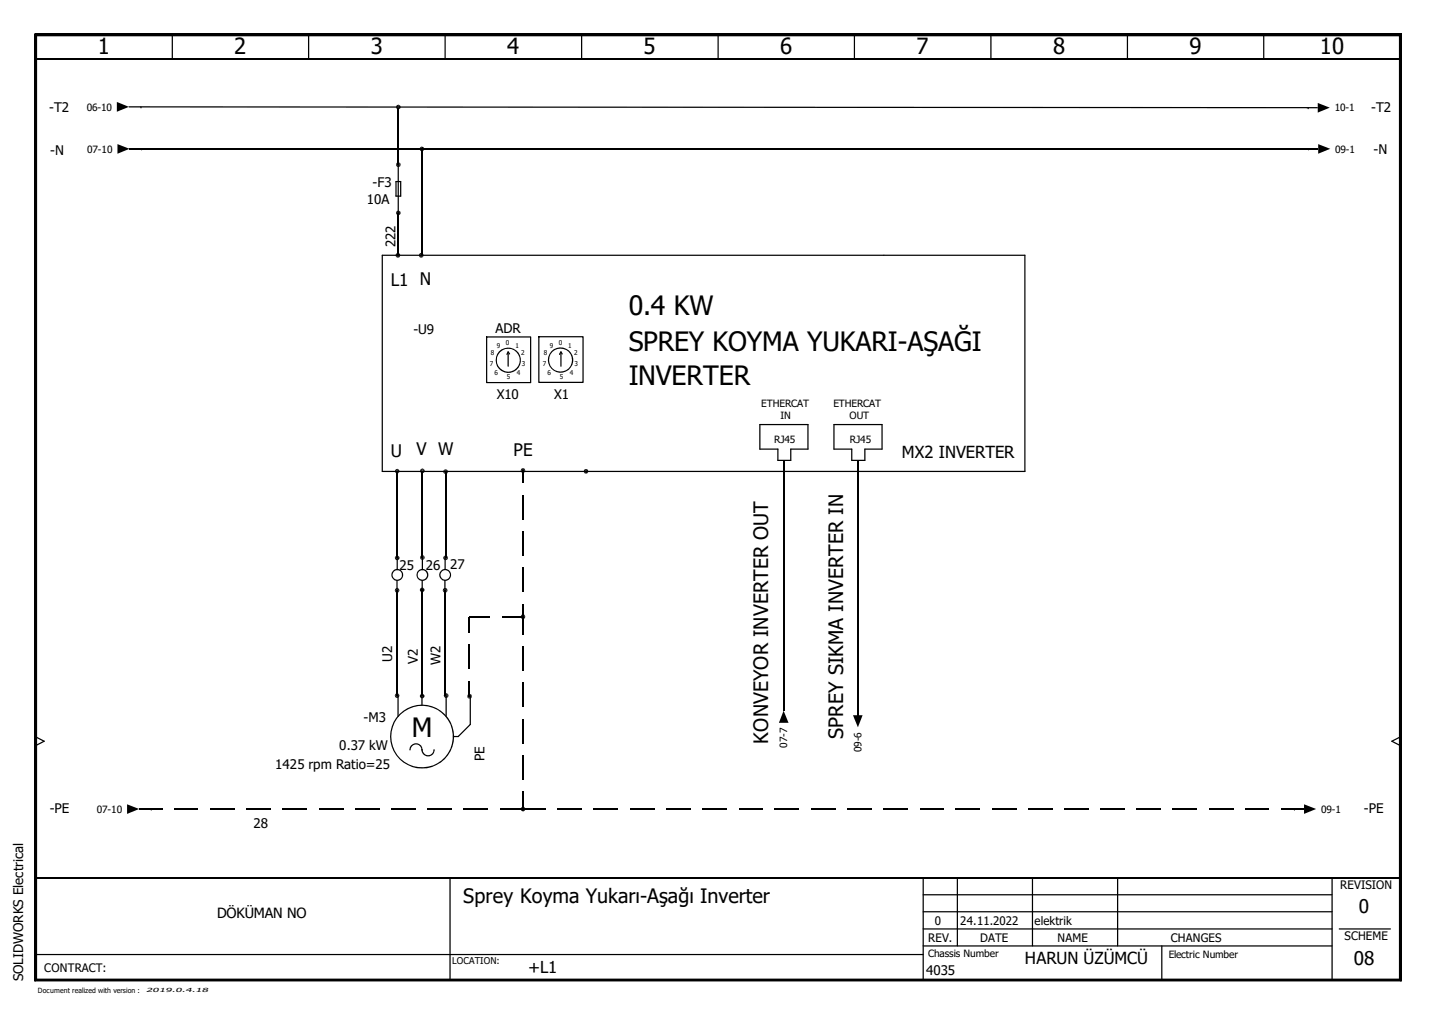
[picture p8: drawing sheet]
<svg xmlns="http://www.w3.org/2000/svg" width="297mm" height="210mm" viewBox="0 0 297 210" stroke-linecap="round" stroke-linejoin="round" font-family="sans-serif">
<path d="M0 0h297v209.9h-297z" fill="none" stroke="#fff" stroke-width=".21"/>
<g fill="none" stroke="#000" stroke-width=".25">
<path d="M35.6 7.2v4.9M63.8 7.2v4.9M92.1 7.2v4.9M120.3 7.2v4.9M148.5 7.2v4.9M176.7 7.2v4.9M205 7.2v4.9M233.2 7.2v4.9M261.4 7.2v4.9M29.2 22.1h.1M29.3 30.8h.1M81.9 37.5h1v3.1h-1z"/>
<path d="M82.4 22.3v30.3M87.2 30.9v21.7M270.6 22.3h.1M270.7 30.8h.1M79.1 52.8h132.9v44.7h-132.9zM100.7 69.7h9.1v9.4h-9.1zM105.1 73.2v2.5M105.4 73.2l-.3-.4-.2 .5M111.5 69.6h9.1v9.5h-9.1zM116 73.2v2.5M116.3 73.2l-.3-.4-.3 .5M82.2 97.5v17.9"/>
<path d="M87.4 97.4v17.9M92.2 97.5v17.9M108.2 97.3v2.6M157.2 87.8h9.9v5.1h-3.5v2.3h-2.7v-2.3h-3.7zM172.5 87.8h10v5.1h-3.6v2.3h-2.7v-2.3h-3.7zM177.5 95.3v52.6M82.2 115.5v2.3M87.4 115.5v2.3M92.1 115.4v2.4M108.2 102.4v5M108.2 109.9v5M108.2 117.4v5"/>
<path d="M82.1 120.1v1.7M82.1 122.1v21.7M87.3 120.1v1.7M87.3 122v21.9M92 120.1v1.7M92.1 122.1v21.7M97.1 133.3v5M101.4 127.6h-4.3v3.2M103.9 127.6h4.3M108.2 124.9v6.3M108.2 133.7v5M7.4 152.4l1.7 .9-1.7 .9"/>
<path d="M82.3 143.8v4.4M87.3 143.8v2M92.3 143.8v4.4M97.1 140.8v3.2M97.3 143.8v6l-2.5 2.5h-1M108.2 141.2v5M108.2 148.7v5M108.2 156.2v5M162.1 144.5h.1M177.5 145.9h.1M289.6 152.4l-1.7 .9 1.7 .9M31.3 167.3h.1"/>
<path d="M108.2 163.7v3.6M267.8 167.3h.1M7.4 197.4h183.6M93.1 181.5v21.2M191 195.6h84.5M191 181.5v21.2M191 192.1h84.5M191 188.6h84.5M191 185h84.5M198 181.5v14.1M213.6 181.5v14.1M231.2 181.5v14.1"/>
<path d="M240.3 195.6v7.1M275.5 181.5v21.2M277 192.1h10.6"/>
</g>
<path d="M7.2 7.2h282.6M82.4 22.2h190.2M7.2 202.7h282.6" fill="none" stroke="#000" stroke-width=".38"/>
<g fill="#000">
<path d="M7.2 7l.4 .4zM289.8 7l-.3 .4zM24.2 21.1l2.5 1-2.5 1zM24.3 29.8l2.5 1-2.5 1zM81.9 22.1l.5 .1-.4 .3zM81.9 34l.5 .1-.4 .3zM82 21.8l.4 .3h-.5zM82 22.5l.4-.3v.4zM82 33.7l.4 .3h-.5zM82.4 34.1v.4l-.4-.1zM82 21.8l.4-.2v.5zM82.4 22.2l.4 .3-.4 .1z"/>
<path d="M82 33.7l.4-.1v.4zM82.4 34.1l.4 .3-.4 .1zM82.4 21.6l.4 .2-.4 .3zM82.4 22.2l.5-.1-.1 .4zM82.4 33.6l.4 .1-.4 .3zM82.4 34.1l.5-.1-.1 .4zM82.4 22.1l.4-.3 .1 .3zM82.4 34l.4-.3 .1 .3zM86.8 30.8h.4l-.3 .4zM86.9 30.4l.3 .4h-.4zM87.2 30.8v.5l-.3-.1zM86.9 30.4l.3-.1v.5z"/>
<path d="M87.2 30.9l.4 .3-.4 .1zM87.2 30.3l.4 .1-.3 .4zM87.3 30.8h.5l-.2 .4zM87.6 30.4l.2 .4h-.5zM272.6 21.3l2.5 1-2.5 1zM272.7 29.8l2.5 1-2.5 1zM81.8 52.8h.5l-.3 .4zM81.9 44l.5 .1-.4 .3zM82 52.5l.3 .3h-.5zM82.3 52.8v.5l-.3-.1zM82 43.7l.4 .3h-.5zM82 44.4l.4-.3v.4z"/>
<path d="M82 52.5l.3-.2v.4zM82.3 52.8l.4 .4-.4 .1zM82 43.7l.4-.2v.5zM82.4 44.1l.4 .3-.4 .1zM82.3 52.3l.4 .2-.4 .2zM82.3 52.8h.5l-.1 .4zM82.4 43.5l.4 .2-.4 .3zM82.4 44.1l.5-.1-.1 .4zM82.3 52.7l.4-.2 .1 .3zM82.4 44l.4-.3 .1 .3zM86.7 52.8h.4l-.3 .4zM86.8 52.5l.3 .3h-.4z"/>
<path d="M87.1 52.8v.5l-.3-.1zM86.8 52.5l.3-.2v.4zM87.1 52.8l.4 .4-.4 .1zM87.1 52.3l.4 .2-.3 .2zM87.2 52.8h.4l-.1 .4zM87.2 52.7l.3-.2 .1 .3zM81.7 97.5h.4l-.3 .3zM81.8 97.1l.3 .4h-.4zM82.1 97.5l.1 .5-.4-.2zM81.8 97.1l.4-.2v.5zM82.2 97.5l.3 .3-.3 .2zM82.2 96.9l.3 .2-.3 .3z"/>
<path d="M82.2 97.5h.5l-.2 .3zM82.2 97.4l.3-.3 .2 .4zM86.9 97.4h.4l-.3 .3zM87 97l.3 .4h-.4zM87.3 97.4l.1 .5-.4-.2zM87 97l.4-.1v.4zM87.4 97.4l.3 .3-.3 .2zM87.4 96.9l.3 .1-.3 .3zM87.4 97.4h.5l-.2 .3zM87.4 97.3l.3-.3 .2 .4zM91.6 97.5l.5 .1-.3 .3zM91.8 97.2l.3 .3h-.5z"/>
<path d="M92.1 97.6l.1 .4-.4-.1zM91.8 97.2l.4-.2v.5zM92.2 97.6l.3 .3-.3 .1zM92.2 97l.3 .2-.3 .3zM92.2 97.5h.5l-.2 .4zM92.2 97.5l.3-.3 .2 .3zM107.7 97.3h.5l-.4 .4zM107.8 96.9l.4 .4h-.5zM108.2 97.3v.5l-.4-.1zM107.8 96.9l.4-.1v.4zM108.2 97.4l.3 .3-.3 .1zM108.2 96.8l.3 .1-.3 .4z"/>
<path d="M108.2 97.3h.5l-.2 .4zM108.5 96.9l.2 .4h-.5zM120.7 97.5h.5l-.3 .3zM120.9 97.1l.3 .4h-.5zM121.2 97.5v.5l-.3-.2zM120.9 97.1l.3-.1v.5zM121.2 97.5l.4 .3-.4 .2zM121.2 97l.4 .1-.4 .4zM121.2 97.5h.5l-.1 .3zM121.2 97.5l.4-.4 .1 .4zM81.7 115.4h.4l-.3 .3zM81.8 115l.3 .4h-.4z"/>
<path d="M82.1 115.4l.1 .5-.4-.2zM81.8 115l.4-.1-.1 .5zM82.2 115.4l.3 .3-.3 .2zM82.2 114.9l.3 .1-.3 .4zM82.2 115.4h.5l-.2 .3zM82.5 115l.2 .4h-.5zM86.9 115.3l.4 .1-.3 .3zM87 114.9l.3 .4h-.4zM87.3 115.4l.1 .4-.4-.1zM87 114.9l.4-.1v.4zM87.4 115.4l.3 .3-.3 .1zM87.4 114.8l.3 .1-.3 .4z"/>
<path d="M87.4 115.3h.5l-.2 .4zM87.7 114.9l.2 .4h-.5zM91.6 115.4h.5l-.3 .3zM91.8 115l.3 .4h-.5zM92.1 115.4l.1 .5-.4-.2zM91.8 115l.4-.1v.4zM92.2 115.4l.3 .3-.3 .2zM92.2 114.9l.3 .1-.3 .3zM92.2 115.4h.5l-.2 .3zM92.2 115.3l.3-.3 .2 .4zM81.7 122.1h.4l-.3 .3zM81.8 121.8l.3 .2-.4 .1z"/>
<path d="M81.8 122.4l.3-.3v.5zM81.8 121.8l.3-.2v.4zM82.1 122.1l.4 .3-.4 .2zM82.1 121.6l.4 .2-.3 .2zM82.2 122.1h.4l-.1 .3zM82.2 122l.3-.2 .1 .3zM86.8 122h.5l-.3 .3zM87 121.6l.3 .4h-.5zM87.3 122v.5l-.3-.2zM87 121.6l.3-.1v.4zM87.3 122l.4 .3-.4 .2zM87.3 121.5l.4 .1-.3 .4z"/>
<path d="M87.4 122h.4l-.1 .3zM87.7 121.6l.1 .4h-.4zM91.6 122.1h.4l-.3 .3zM91.7 121.7l.3 .4h-.4zM92 122.1l.1 .5-.4-.2zM91.7 121.7l.4-.1v.4zM92.1 122.1l.4 .3-.4 .2zM92.1 121.6l.4 .1-.4 .3zM92.1 122.1h.5l-.1 .3zM92.1 122l.4-.3 .1 .4zM107.7 127.6h.5l-.4 .3zM107.8 127.2l.4 .4h-.5z"/>
<path d="M108.2 127.6v.4l-.4-.1zM107.8 127.2l.4-.2v.5zM108.2 127.6l.3 .3-.3 .1zM108.2 127l.3 .2-.3 .3zM108.2 127.6h.5l-.2 .3zM108.5 127.2l.2 .4h-.5zM81.7 143.8l.4 .1-.3 .3zM81.8 143.5l.3 .3h-.4zM81.8 144.2l.3-.3v.5zM81.8 143.5l.3-.2v.5zM82.1 143.9l.4 .3-.4 .2zM82.1 143.3l.4 .2-.3 .3z"/>
<path d="M82.2 143.9l.4-.1-.1 .4zM82.2 143.8l.3-.3 .1 .3zM86.8 143.9l.5 .1-.3 .3zM87 143.6l.3 .3h-.5zM87.3 144v.4l-.3-.1zM87 143.6l.3-.1v.4zM87.3 144l.4 .3-.4 .1zM87.3 143.5l.4 .1-.3 .3zM87.4 143.9h.4l-.1 .4zM87.7 143.6l.1 .3h-.4zM91.8 143.8l.4 .1-.3 .3zM91.9 143.5l.3 .3h-.4z"/>
<path d="M92.2 143.9l.1 .5-.4-.2zM91.9 143.5l.4-.2v.5zM92.3 143.9l.4 .3-.4 .2zM92.3 143.3l.4 .2-.4 .3zM92.3 143.8h.5l-.1 .4zM92.3 143.8l.4-.3 .1 .3zM96.6 144h.5l-.3 .4zM96.8 143.6l.3 .4h-.5zM97.1 144v.5l-.3-.1zM96.8 143.6l.3-.1v.5zM97.1 144.1l.4 .3-.4 .1zM97.1 143.5l.4 .1-.3 .4z"/>
<path d="M97.2 144h.4l-.1 .4zM97.2 144l.3-.4 .1 .4zM162.1 147l1 2.5h-2zM176.4 147.9h2l-.9 2.5zM26.3 166.3l2.5 1-2.5 1zM107.7 167.3h.5l-.4 .4zM107.8 167l.4 .3h-.5zM108.2 167.3v.5l-.4-.1zM107.8 167l.4-.2v.5zM108.2 167.4l.3 .3-.3 .1zM108.2 166.8l.3 .2-.3 .3zM108.2 167.3h.5l-.2 .4z"/>
<path d="M108.5 167l.2 .3h-.5zM269.7 166.3l2.5 1-2.5 1zM7.6 202.5l-.4 .4zM289.5 202.5l.3 .4z"/>
<path d="M103.2 72.7a2.63 2.63 0 0 1 4.2 .3 2.63 2.63 0 0 1-1.5 4 2.63 2.63 0 0 1-3.4-2.5h.3a2.37 2.37 0 0 0 3.2 2.2 2.37 2.37 0 0 0 .9-3.8 2.37 2.37 0 0 0-3.8 .4l-.3 .6v.6h-.3l.3-1.3z" fill-rule="evenodd"/>
<path d="M114 72.6a2.64 2.64 0 0 1 4.2 .5 2.64 2.64 0 0 1-1.5 3.9 2.64 2.64 0 0 1-3.4-2.5h.3a2.37 2.37 0 0 0 3.3 2.1 2.37 2.37 0 0 0 .6-4 2.37 2.37 0 0 0-3.8 1.2l-.1 .7h-.3l.1-.7z" fill-rule="evenodd"/>
<path d="M81.3 118.1a1.24 1.24 0 0 1 1.9 .2 1.24 1.24 0 0 1-.7 1.8 1.24 1.24 0 0 1-1.6-1.2h.3a.99 .99 0 0 0 1.3 1 .99 .99 0 0 0 .4-1.6 .99 .99 0 0 0-1.6 .2l-.1 .4h-.3z" fill-rule="evenodd"/>
<path d="M86.4 118.1a1.24 1.24 0 0 1 2 .1 1.24 1.24 0 0 1-.6 1.9 1.24 1.24 0 0 1-1.7-1.2h.3a.99 .99 0 0 0 1.4 .8 .99 .99 0 0 0 .2-1.6 .99 .99 0 0 0-1.6 .4v.4h-.3z" fill-rule="evenodd"/>
<path d="M91.2 118.1a1.24 1.24 0 0 1 1.9 .2 1.24 1.24 0 0 1-.7 1.8 1.24 1.24 0 0 1-1.6-1.2h.3a.98 .98 0 0 0 1.3 1 .98 .98 0 0 0 .4-1.6 .98 .98 0 0 0-1.6 .2l-.1 .4h-.3z" fill-rule="evenodd"/>
<path d="M82.6 147.7a6.6 6.6 0 0 1 10.4 1.4 6.6 6.6 0 0 1-4 9.6 6.6 6.6 0 0 1-8.3-6.4h.2a6.4 6.4 0 0 0 9.3 5.7 6.4 6.4 0 0 0 .9-10.8 6.4 6.4 0 0 0-10.1 4.1l-.1 1h-.2a6.7 6.7 0 0 1 1.9-4.6z" fill-rule="evenodd"/>
<path d="M84.7 155h.2v.2h-.2z" fill-rule="evenodd"/>
<path d="M87.2 155.1h.2a1.12 1.12 0 0 0 1.1 1.1 1.12 1.12 0 0 0 1.2-1.1h.2a1.38 1.38 0 0 1-1.4 1.3 1.38 1.38 0 0 1-1.3-1.3z" fill-rule="evenodd"/>
<path d="M85 154.2a1.36 1.36 0 0 1 1.5-.4 1.36 1.36 0 0 1 .9 1.3h-.2a1.12 1.12 0 0 0-1.2-1.2 1.12 1.12 0 0 0-1.1 1.2h-.2v-.5z" fill-rule="evenodd"/>
<path d="M87.2 155h.2v.2h-.2z" fill-rule="evenodd"/>
<path d="M87.2 155h.2v.2h-.2z" fill-rule="evenodd"/>
<circle cx="89.8" cy="155.1" r=".12"/>
</g>
<g fill="none" stroke="#000" stroke-width=".21">
<path d="M7.2 7l.4 .4zM7.2 7h282.6zM7.2 7v195.9zM7.2 7h282.6v195.9h-282.6zM7.6 7.4h281.9zM7.6 7.4v195.1zM7.6 7.4h281.9v195.1h-281.9zM289.5 7.4v195.1zM289.8 7l-.3 .4zM289.8 7v195.9zM26.8 30.8h245.9M162.1 95.3v51.7"/>
<path d="M28.8 167.3h4.8M36.1 167.3h4.9M43.5 167.3h5M51 167.3h5M58.5 167.3h5M66 167.3h5M73.4 167.3h5M80.9 167.3h5M88.4 167.3h5M95.9 167.3h5M103.4 167.3h9.5M115.4 167.3h5"/>
<path d="M122.8 167.3h5M130.3 167.3h5M137.8 167.3h5M145.3 167.3h5M152.8 167.3h5M160.3 167.3h5M167.8 167.3h5M175.3 167.3h5M182.7 167.3h5M190.2 167.3h5M197.7 167.3h5M205.2 167.3h5"/>
<path d="M212.7 167.3h5M220.2 167.3h5M227.6 167.3h5M235.1 167.3h5M242.6 167.3h5M250.1 167.3h5M257.6 167.3h4.9M265 167.3h4.7M7.2 202.9h282.6zM7.6 202.5l-.4 .4zM7.6 202.5h281.9zM289.5 202.5l.3 .4z"/>
</g>
<path d="M7.4 7v195.9M7.4 12.1h282.2M289.6 7v195.9M7.4 181.5h282.2" fill="none" stroke="#000" stroke-width=".34"/>
<path d="M26.6 22.1h55.8" fill="none" stroke="#000" stroke-width=".3"/>
<g font-size="5.5">
<text x="130" y="65.2">0.4 KW</text>
<text x="130" y="72.6">SPREY KOYMA YUKARI-AŞAĞI</text>
<text x="130" y="79.7">INVERTER</text>
<text x="85.2" y="152.3">M</text>
</g>
<g font-size="4.6">
<text x="20.2" y="11.3">1</text>
<text x="48.5" y="11.3">2</text>
<text x="76.7" y="11.3">3</text>
<text x="104.9" y="11.3">4</text>
<text x="133.1" y="11.3">5</text>
<text x="161.4" y="11.3">6</text>
<text x="189.6" y="11.3">7</text>
<text x="217.8" y="11.3">8</text>
<text x="246" y="11.3">9</text>
<text x="273" y="11.3">10</text>
</g>
<g font-size="4.1">
<text x="158.9" y="153.8" transform="rotate(-90 158.9 153.8)">KONVEYOR INVERTER OUT</text>
<text x="174.4" y="152.9" transform="rotate(-90 174.4 152.9)">SPREY SIKMA INVERTER IN</text>
<text x="95.8" y="186.7">Sprey Koyma Yukarı-Aşağı Inverter</text>
</g>
<g font-size="3.9">
<text x="281.1" y="188.8">0</text>
<text x="280" y="199.5">08</text>
</g>
<g font-size="3.6">
<text x="80.8" y="59.1">L1 N</text>
<text x="80.8" y="94.5">U</text>
<text x="86.2" y="94.2">V W</text>
<text x="106.2" y="94.3">PE</text>
</g>
<g font-size="3.4">
<text x="186.6" y="94.7">MX2 INVERTER</text>
<text x="109.3" y="201.1">+L1</text>
<text x="212" y="199.4">HARUN ÜZÜMCÜ</text>
</g>
<text font-size="2.9" x="44.9" y="189.8">DÖKÜMAN NO</text>
<g font-size="2.7">
<text x="10.2" y="23.2">-T2</text>
<text x="283.6" y="23.1">-T2</text>
<text x="10.4" y="32.1">-N</text>
<text x="284.1" y="31.7">-N</text>
<text x="77.1" y="38.6">-F3</text>
<text x="75.9" y="42.1">10A</text>
<text x="81.8" y="51.1" transform="rotate(-90 81.8 51.1)">222</text>
<text x="85.5" y="69.1">-U9</text>
<text x="102.5" y="68.9">ADR</text>
<text x="102.7" y="82.5">X10</text>
<text x="114.6" y="82.6">X1</text>
<text x="82.6" y="117.8">25</text>
<text x="88.1" y="117.8">26</text>
<text x="93.1" y="117.8">27</text>
<text x="81.1" y="136.9" transform="rotate(-90 81.1 136.9)">U2</text>
<text x="86.4" y="137.3" transform="rotate(-90 86.4 137.3)">V2</text>
<text x="91.1" y="137.5" transform="rotate(-90 91.1 137.5)">W2</text>
<text x="75.2" y="149.4">-M3</text>
<text x="70.2" y="155">0.37 kW</text>
<text x="56.9" y="159">1425 rpm Ratio=25</text>
<text x="100.2" y="157.4" transform="rotate(-90 100.2 157.4)">PE</text>
<text x="10.3" y="168.1">-PE</text>
<text x="52.4" y="171.3">28</text>
<text x="282.1" y="168.1">-PE</text>
<text x="4.8" y="202.9" transform="rotate(-90 4.8 202.9)">SOLIDWORKS Electrical</text>
<text x="191.6" y="201.5">4035</text>
</g>
<g font-size="2.4">
<text x="277.2" y="183.9">REVISION</text>
<text x="193.4" y="191.3">0</text>
<text x="198.6" y="191.3">24.11.2022</text>
<text x="214" y="191.3">elektrik</text>
<text x="192" y="194.7">REV.</text>
<text x="202.7" y="194.7">DATE</text>
<text x="218.8" y="194.7">NAME</text>
<text x="242.2" y="194.7">CHANGES</text>
<text x="278.1" y="194.4">SCHEME</text>
<text x="9.1" y="200.9">CONTRACT:</text>
</g>
<g font-size="2.1">
<text x="17.9" y="22.9">06-10</text>
<text x="276.1" y="23">10-1</text>
<text x="18" y="31.5">07-10</text>
<text x="276.2" y="31.5">09-1</text>
<text x="157.5" y="84.1">ETHERCAT</text>
<text x="161.5" y="86.6">IN</text>
<text x="172.4" y="84.1">ETHERCAT</text>
<text x="175.7" y="86.7">OUT</text>
<text x="160.1" y="91.5">RJ45</text>
<text x="175.8" y="91.5">RJ45</text>
<text x="162.9" y="154.6" transform="rotate(-90 162.9 154.6)">07-7</text>
<text x="178.2" y="155.5" transform="rotate(-90 178.2 155.5)">09-6</text>
<text x="20.1" y="168.1">07-10</text>
<text x="273.3" y="168.1">09-1</text>
<text x="192" y="198">Chassis Number</text>
<text x="241.8" y="198.1">Electric Number</text>
</g>
<text font-size="1.9" x="93.5" y="199.3">LOCATION:</text>
<text font-size="1.5" x="7.8" y="205.3">Document realized with version :</text>
<g font-size="1.4">
<text x="102.8" y="72">9</text>
<text x="104.6" y="71.4">0</text>
<text x="106.6" y="72">1</text>
<text x="113.7" y="72">9</text>
<text x="115.6" y="71.4">0</text>
<text x="117.6" y="72">1</text>
<text x="101.3" y="75.7">7</text>
<text x="101.6" y="73.4">8</text>
<text x="102.3" y="77.5">6</text>
<text x="106.9" y="77.5">4</text>
<text x="107.8" y="73.4">2</text>
<text x="107.9" y="75.7">3</text>
<text x="112.3" y="75.7">7</text>
<text x="112.5" y="73.4">8</text>
<text x="113.3" y="77.5">6</text>
<text x="117.9" y="77.5">4</text>
<text x="118.7" y="73.4">2</text>
<text x="118.9" y="75.7">3</text>
<text x="104.9" y="78.3">5</text>
<text x="115.8" y="78.3">5</text>
</g>
<text font-size="1.2" x="30.3" y="205.2">2019.0.4.18</text>
</svg>
